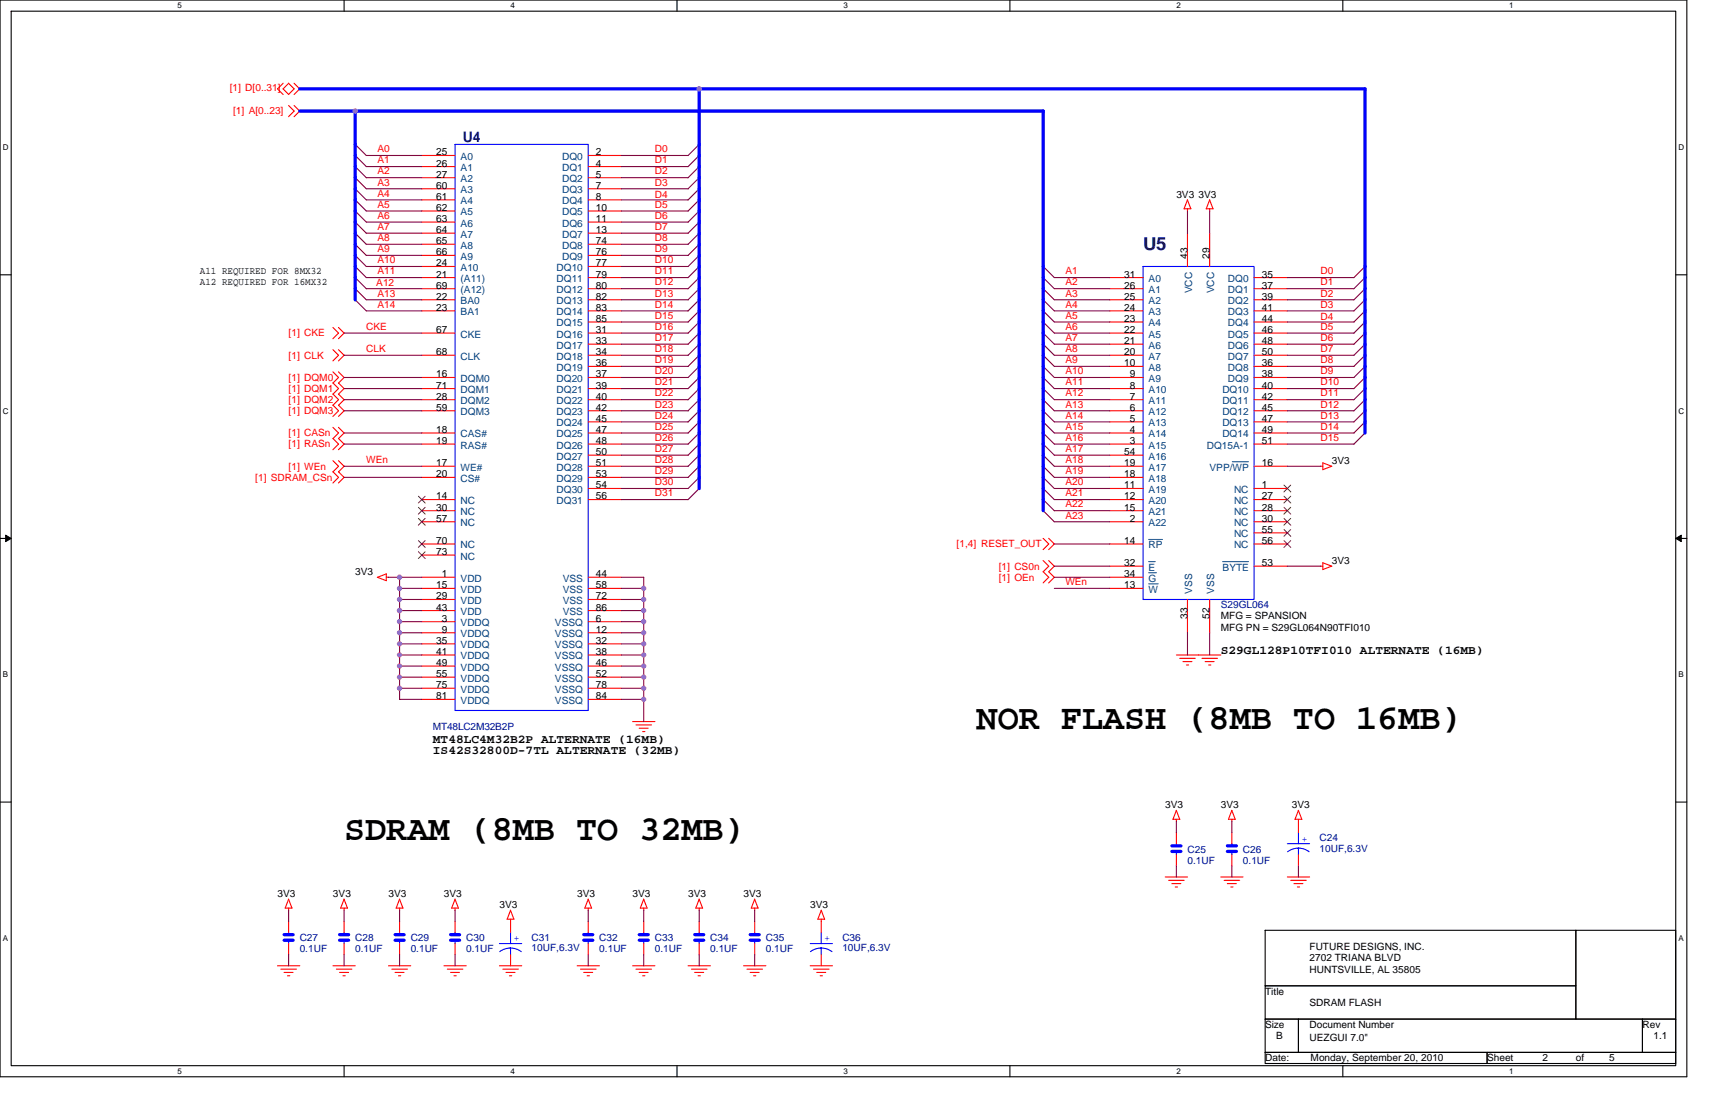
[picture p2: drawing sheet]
<svg xmlns="http://www.w3.org/2000/svg" width="432mm" height="279mm" viewBox="0 0 432 279" stroke-linecap="round" stroke-linejoin="round" font-family="sans-serif">
<path d="M0 0h424.7v271h-424.7zM2.8 2.8h419.1v265.4h-419.1z" fill="none" stroke="#000" stroke-width=".28"/>
<g fill="#fff">
<path d="M44.7 .3h1.1v2.2h-1.1z"/>
<path d="M44.7 268.5h1.1v2.3h-1.1z"/>
</g>
<path d="M86.6 0v2.8M86.6 268.2v2.8" fill="none" stroke="#000" stroke-width=".28"/>
<g fill="#fff">
<path d="M128.5 .3h1.2v2.2h-1.2z"/>
<path d="M128.5 268.5h1.2v2.3h-1.2z"/>
</g>
<path d="M170.5 0v2.8M170.5 268.2v2.8" fill="none" stroke="#000" stroke-width=".28"/>
<g fill="#fff">
<path d="M212.4 .3h1.1v2.2h-1.1z"/>
<path d="M212.4 268.5h1.1v2.3h-1.1z"/>
</g>
<path d="M254.3 0v2.8M254.3 268.2v2.8" fill="none" stroke="#000" stroke-width=".28"/>
<g fill="#fff">
<path d="M296.2 .3h1.1v2.2h-1.1z"/>
<path d="M296.2 268.5h1.1v2.3h-1.1z"/>
</g>
<path d="M338.1 0v2.8M338.1 268.2v2.8" fill="none" stroke="#000" stroke-width=".28"/>
<g fill="#fff">
<path d="M380 .3h1.1v2.2h-1.1z"/>
<path d="M380 268.5h1.1v2.3h-1.1z"/>
<path d="M.7 36h1.5v2.2h-1.5z"/>
<path d="M422.6 36h1.5v2.2h-1.5z"/>
<path d="M.7 102.3h1.5v2.3h-1.5z"/>
<path d="M422.6 102.3h1.5v2.3h-1.5z"/>
</g>
<path d="M0 69.2h2.8M421.9 69.2h2.8" fill="none" stroke="#000" stroke-width=".28"/>
<g fill="#fff">
<path d="M.7 168.7h1.4v2.2h-1.4z"/>
<path d="M422.6 168.7h1.3v2.2h-1.3z"/>
</g>
<path d="M0 135.5h2.8M421.9 135.5h2.8" fill="none" stroke="#000" stroke-width=".28"/>
<path d="M1.4 134.7l1.4 .8-1.4 .8zM421.9 135.5l1.4-.8v1.6z" fill="#000" stroke="#000" stroke-width=".25"/>
<g fill="#fff">
<path d="M.7 235.1h1.4v2.2h-1.4z"/>
<path d="M422.6 235.1h1.4v2.2h-1.4z"/>
</g>
<path d="M0 201.9h2.8M421.9 201.9h2.8M318.5 234.2h78.3v13.9h-78.3zM396.8 234.2h25.1v22.3h-25.1zM318.5 248.1h78.3v8.4h-78.3zM318.5 256.5h8.4v8.4h-8.4zM326.9 256.5h86.6v8.4h-86.6zM413.5 256.5h8.4v8.4h-8.4zM318.5 264.9h55.9v2.8h-55.9zM374.4 264.9h47.5v2.8h-47.5z" fill="none" stroke="#000" stroke-width=".28"/>
<g fill="none" stroke="#f00" stroke-width=".28">
<path d="M71.3 21l-1.4 1.4 1.4 1.4M72.6 26.5l1.5 1.5-1.5 1.4M72.6 21l1.5 1.4-1.5 1.4M72.7 21l-1.4 1.4 1.4 1.4M74 26.5l1.5 1.5-1.5 1.4M74 21l1.5 1.4-1.5 1.4M106.2 39.1h8.4M148.1 39.1h8.4M106.2 41.9h8.4M106.2 44.7h8.4M106.2 47.5h8.4M106.2 50.3h8.4"/>
<path d="M106.2 53.1h8.4M106.2 55.9h8.4M106.2 58.7h8.4M148.1 41.9h8.4M148.1 44.7h8.4M148.1 47.5h8.4M148.1 50.3h8.4M148.1 53.1h8.4M148.1 55.9h8.4M148.1 58.7h8.4M299 52.6v.5M299 58.7v8.4"/>
<path d="M299.8 52.6l-.8-2.3-.9 2.3h1.7M304.5 50.3l.9 2.3h-1.7l.9-2.3M304.6 52.6v.5M304.6 58.7v8.4M106.2 69.9h8.4M106.2 72.7h8.4M106.2 75.5h8.4M106.2 78.3h8.4M106.2 61.5h8.4M106.2 64.3h8.4M106.2 67.1h8.4M148.1 69.9h8.4"/>
<path d="M148.1 72.7h8.4M148.1 75.5h8.4M148.1 78.3h8.4M148.1 61.5h8.4M148.1 64.3h8.4M148.1 67.1h8.4M279.4 69.9h8.4M279.4 72.7h8.4M279.4 75.5h8.4M279.4 78.3h8.4M315.7 69.9h8.4M315.7 72.7h8.4"/>
<path d="M315.7 75.5h8.4M315.7 78.3h8.4M83.8 96.4l1.4 1.4-1.4 1.4 1.4 1.4-1.4 1.4M83.8 93.6l1.4 1.4-1.4 1.4M83.8 82.4l1.4 1.4-1.4 1.5M83.8 88l1.4 1.4-1.4 1.4M85.2 96.4l1.4 1.4-1.4 1.4 1.4 1.4-1.4 1.4M85.2 93.6l1.4 1.4-1.4 1.4M85.2 82.4l1.4 1.4-1.4 1.5M85.2 88l1.4 1.4-1.4 1.4M106.2 83.8h8.4M106.2 89.4h8.4"/>
<path d="M106.2 95h8.4M106.2 97.8h8.4M148.1 81h8.4M148.1 83.8h8.4M148.1 86.6h8.4M148.1 89.4h8.4M148.1 92.2h8.4M148.1 95h8.4M148.1 97.8h8.4M279.4 81h8.4M279.4 83.8h8.4M279.4 86.6h8.4"/>
<path d="M279.4 89.4h8.4M279.4 92.2h8.4M279.4 95h8.4M279.4 97.8h8.4M315.7 81h8.4M315.7 83.8h8.4M315.7 86.6h8.4M315.7 89.4h8.4M315.7 92.2h8.4M315.7 95h8.4M315.7 97.8h8.4M83.8 110.4l1.4 1.4-1.4 1.4"/>
<path d="M83.8 102l1.4 1.4-1.4 1.4M83.8 118.7l1.4 1.5-1.4 1.4M83.8 116l1.4 1.4-1.4 1.4M83.8 107.6l1.4 1.4-1.4 1.4M85.2 110.4l1.4 1.4-1.4 1.4M85.2 102l1.4 1.4-1.4 1.4M85.2 118.7l1.4 1.5-1.4 1.4M85.2 116l1.4 1.4-1.4 1.4M85.2 107.6l1.4 1.4-1.4 1.4M106.2 117.4h8.4M106.2 100.6h8.4M106.2 103.4h8.4"/>
<path d="M106.2 109h8.4M106.2 111.8h8.4M148.1 117.4h8.4M148.1 100.6h8.4M148.1 103.4h8.4M148.1 106.2h8.4M148.1 109h8.4M148.1 111.8h8.4M148.1 114.6h8.4M279.4 117.4h8.4M279.4 100.6h8.4M279.4 103.4h8.4"/>
<path d="M279.4 106.2h8.4M279.4 109h8.4M279.4 111.8h8.4M279.4 114.6h8.4M315.7 117.4h8.4M315.7 100.6h8.4M315.7 103.4h8.4M315.7 106.2h8.4M315.7 109h8.4M315.7 111.8h8.4M332.5 117.4h.6M335.3 117.3l-2.2 .9v-1.7l2.2 .9"/>
<path d="M106.2 120.2h8.4M106.2 125.8h8.4M106.2 128.5h8.4M106.2 136.9h8.4M106.2 131.3h8.4M106.2 139.7h8.4M148.1 120.2h8.4M148.1 123h8.4M148.1 125.8h8.4M262.6 135.5l1.5 1.4-1.5 1.4M264 135.5l1.5 1.4-1.5 1.4M279.4 120.2h8.4"/>
<path d="M279.4 123h8.4M279.4 125.8h8.4M279.4 128.5h8.4M279.4 136.9h8.4M279.4 131.3h8.4M315.7 123h8.4M315.7 125.8h8.4M315.7 128.5h8.4M315.7 136.9h8.4M315.7 131.3h8.4M315.7 134.1h8.4M95 145.3l2.3-.9v1.8"/>
<path d="M95 145.3l2.3 .9M97.3 145.3h.5M106.2 145.3h8.4M106.2 148.1h8.4M106.2 150.9h8.4M106.2 153.7h8.4M106.2 156.5h8.4M106.2 159.3h8.4M148.1 145.3h8.4M148.1 148.1h8.4M148.1 150.9h8.4M148.1 153.7h8.4"/>
<path d="M148.1 156.5h8.4M148.1 159.3h8.4M262.6 141.1l1.5 1.4-1.5 1.4M262.6 143.9l1.5 1.4-1.5 1.4M264 141.1l1.5 1.4-1.5 1.4M264 143.9l1.5 1.4-1.5 1.4M279.4 145.3h8.4M279.4 142.5h8.4M279.4 148.1h8.4M299 150.9v8.4M304.6 150.9v8.4M315.7 142.5h8.4"/>
<path d="M332.5 142.5h.6M333 141.6l2.3 .9-2.2 .9v-1.7M106.2 164.9h8.4M106.2 162.1h8.4M106.2 167.7h8.4M106.2 170.5h8.4M106.2 173.2h8.4M106.2 176h8.4M148.1 164.9h8.4M148.1 162.1h8.4M148.1 167.7h8.4M148.1 170.5h8.4"/>
<path d="M148.1 173.2h8.4M148.1 176h8.4M297 165.7h3.9M297.8 166.5h2.3M298.7 167.4h.6M302.6 165.7h3.9M303.4 166.5h2.3M304.3 167.4h.6M307.4 164.9h-11.2M159.3 181.6h5.6M160.1 182.5h3.9M160.9 183.3h2.3"/>
<path d="M161.8 184.2h.6M296.2 204l.9 2.2h-1.8M296.2 209.6v2.8M296.2 215.2v2.8M296.2 206.2v.6M296.2 204l-.9 2.2M310.1 204l.9 2.2h-1.7M310.2 209.6v2.8M310.2 215.2v2.8M310.2 206.2v.6M310.2 204l-.9 2.2M326.1 206.2h1.7"/>
<path d="M326.9 204l.9 2.2M326.9 206.2v3.4M326.9 215.2v2.8M326.9 204l-.8 2.2M72.6 226.3l.9 2.3h-1.7M72.7 231.9v2.8M72.7 237.5v2.8M72.7 228.6v.6M72.7 226.3l-.9 2.3M86.6 226.3l.9 2.3h-1.7M86.6 228.6v.6M86.6 226.3l-.8 2.3"/>
<path d="M86.6 231.9v2.8M86.6 237.5v2.8M100.6 226.3l.9 2.3h-1.7M100.6 231.9v2.8M100.6 237.5v2.8M100.6 228.6v.6M100.6 226.3l-.9 2.3M114.6 226.3l.8 2.3h-1.7M114.6 228.6v.6M114.6 231.9v2.8M114.6 237.5v2.8M114.6 226.3l-.9 2.3"/>
<path d="M127.7 231.4h1.7l-.9-2.3-.8 2.3M128.5 231.4v3.3M147.3 228.6h1.7M148.1 226.3l.8 2.3M148.1 228.6v.6M148.1 231.9v2.8M148.1 237.5v2.8M148.1 226.3l-.9 2.3M161.2 228.6h1.7M162.1 226.3l.8 2.3M162.1 228.6v.6M162.1 231.9v2.8"/>
<path d="M162.1 237.5v2.8M162.1 226.3l-.9 2.3M175.2 228.6h1.7M176 226.3l.9 2.3M176 231.9v2.8M176 237.5v2.8M176 228.6v.6M176 226.3l-.8 2.3M189.2 228.6h1.7M190 226.3l.9 2.3M190 231.9v2.8M190 237.5v2.8"/>
<path d="M190 228.6v.6M190 226.3l-.9 2.3M205.9 231.4h1.7l-.8-2.3-.9 2.3M206.8 231.4v3.3M293.4 220.7h5.6M294.2 221.6h4M295 222.4h2.3M295.9 223.3h.6M307.4 220.7h5.6M308.2 221.6h3.9M309 222.4h2.3M309.9 223.3h.6"/>
<path d="M324.1 220.7h5.6M325 221.6h3.9M325.8 222.4h2.2M326.6 223.3h.6M69.9 243.1h5.6M70.7 243.9h3.9M71.5 244.8h2.3M72.4 245.6h.6M83.8 243.1h5.7M84.7 243.9h3.9M85.5 244.8h2.3M86.4 245.6h.5"/>
<path d="M97.8 243.1h5.6M98.7 243.9h3.9M99.5 244.8h2.2M100.3 245.6h.6M111.8 243.1h5.6M112.6 243.9h3.9M113.4 244.8h2.3M114.3 245.6h.6M125.8 243.1h5.6M126.6 243.9h3.9M127.4 244.8h2.3M128.3 245.6h.5"/>
<path d="M128.5 240.3v2.8M145.3 243.1h5.6M146.2 243.9h3.9M147 244.8h2.2M147.8 245.6h.6M159.3 243.1h5.6M160.1 243.9h3.9M160.9 244.8h2.3M161.8 245.6h.6M173.2 243.1h5.7M174.1 243.9h3.9M174.9 244.8h2.3"/>
<path d="M175.8 245.6h.5M187.2 243.1h5.6M188.1 243.9h3.9M188.9 244.8h2.2M189.7 245.6h.6M204 243.1h5.6M204.8 243.9h3.9M205.6 244.8h2.3M206.5 245.6h.6M206.8 240.3v2.8"/>
</g>
<g fill="none" stroke="#00f" stroke-width=".28">
<path d="M114.6 36.3h33.5v142.5h-33.5zM287.8 67.1h27.9v83.8h-27.9zM296.2 212.4v.5M296.2 214.3v.9M310.2 212.4v.5M310.2 214.3v.9M324.1 212.4h5.6M324.2 214.4l1.3-.7 1.4-.2 1.4 .2 1.3 .7M326.9 209.6v2.8M326.9 213.5v1.7M72.7 234.7v.6M72.7 236.6v.9"/>
<path d="M86.6 234.7v.6M86.6 236.6v.9M100.6 234.7v.6M100.6 236.6v.9M114.6 234.7v.6M114.6 236.6v.9M125.8 237.5h5.6M125.8 239.5l1.3-.6 1.4-.3 1.5 .3 1.2 .6M128.5 234.7v2.8M128.5 238.6v1.7M148.1 234.7v.6M148.1 236.6v.9"/>
<path d="M162.1 234.7v.6M162.1 236.6v.9M176 234.7v.6M176 236.6v.9M190 234.7v.6M190 236.6v.9M204 237.5h5.6M204 239.5l1.3-.6 1.5-.3 1.4 .3 1.3 .6M206.8 234.7v2.8M206.8 238.6v1.7"/>
</g>
<path d="M310.3 116.2h4M289.2 135.8h3.5M289.2 141.4h1.7M289.2 144.2h2M289.2 147h2.4M307.8 141.4h6.5" fill="none" stroke="#004080" stroke-width=".25"/>
<g fill="none" stroke="#804000" stroke-width=".25">
<path d="M105.3 124.9l1.8 1.7M105.3 127.7l1.8 1.7M105.3 130.5l1.8 1.7M105.3 136.1l1.8 1.7M105.3 138.9l1.8 1.7M107 124.9l-1.7 1.7M107 127.7l-1.7 1.7M107 130.5l-1.7 1.7M107 136.1l-1.7 1.7M107 138.9l-1.7 1.7M323.3 122.1l1.7 1.7M323.3 124.9l1.7 1.7"/>
<path d="M323.3 127.7l1.7 1.7M323.3 130.5l1.7 1.7M323.3 133.3l1.7 1.7M323.3 136.1l1.7 1.7M325 122.1l-1.7 1.7M325 124.9l-1.7 1.7M325 127.7l-1.7 1.7M325 130.5l-1.7 1.7M325 133.3l-1.7 1.7M325 136.1l-1.7 1.7"/>
</g>
<g fill="none" stroke="#00f" stroke-width=".83">
<path d="M75.5 22.4h268.2v86.6M75.5 28h187.2v100.5M89.4 28v47.5M176 22.4v100.6M295.1 212.9h2.2M295.1 214.3h2.2M309 212.9h2.3M309 214.3h2.3M71.5 235.3h2.3M71.5 236.7h2.3M85.5 235.3h2.3M85.5 236.7h2.3"/>
<path d="M99.5 235.3h2.2M99.5 236.7h2.2M113.5 235.3h2.2M113.5 236.7h2.2M147 235.3h2.2M147 236.7h2.2M161 235.3h2.2M161 236.7h2.2M174.9 235.3h2.3M174.9 236.7h2.3M188.9 235.3h2.3M188.9 236.7h2.3"/>
</g>
<g fill="none" stroke="#800040" stroke-width=".28">
<path d="M89.4 36.3l2.8 2.8h14M89.4 39.1l2.8 2.8h14M156.5 39.1h16.8M176 36.3l-2.8 2.9M176 39.1l-2.8 2.9M89.4 41.9l2.8 2.8h14M89.4 47.5l2.8 2.8h14M89.4 55.9l2.8 2.8h14M89.4 44.7l2.8 2.8h14M89.4 53.1l2.8 2.8h14M89.4 58.7l2.8 2.8h14M89.4 50.3l2.8 2.8h14"/>
<path d="M156.5 58.7h16.8M156.5 55.9h16.8M156.5 44.7h16.8M156.5 47.5h16.8M156.5 50.3h16.8M156.5 41.9h16.8M156.5 53.1h16.8M176 44.7l-2.8 2.8M176 53.1l-2.8 2.8M176 47.5l-2.8 2.8M176 55.9l-2.8 2.8M176 41.9l-2.8 2.8"/>
<path d="M176 50.3l-2.8 2.8M176 58.7l-2.8 2.8M299 53.1v5.6M304.6 53.1v5.6M89.4 69.9l2.8 2.8h14M89.4 61.5l2.8 2.8h14M89.4 64.3l2.8 2.8h14M89.4 75.4l2.8 2.9h14M89.4 72.6l2.8 2.9h14M89.4 67.1l2.8 2.8h14M156.5 61.5h16.8M156.5 64.3h16.8"/>
<path d="M156.5 67.1h16.8M156.5 72.7h16.8M156.5 78.3h16.8M156.5 75.5h16.8M156.5 69.9h16.8M176 61.5l-2.8 2.8M176 75.5l-2.8 2.8M176 69.9l-2.8 2.8M176 64.3l-2.8 2.8M176 78.3l-2.8 2.8M176 72.7l-2.8 2.8M176 67.1l-2.8 2.8"/>
<path d="M262.6 67.1l2.9 2.8h13.9M262.6 69.9l2.9 2.8h13.9M262.6 72.6l2.9 2.9h13.9M262.6 75.4l2.9 2.9h13.9M262.6 78.2l2.9 2.8h13.9M324.1 72.7h16.8M324.1 78.3h16.8M324.1 75.5h16.8M324.1 69.9h16.8M343.7 67.1l-2.8 2.8M343.7 69.9l-2.8 2.8M343.7 72.7l-2.8 2.8"/>
<path d="M343.7 75.5l-2.8 2.8M343.7 78.3l-2.8 2.8M86.6 83.8h19.6M86.6 89.4h19.6M86.6 97.8h19.6M86.6 95h19.6M156.5 81h16.8M156.5 83.8h16.8M156.5 92.2h16.8M156.5 89.4h16.8M156.5 86.6h16.8M156.5 97.8h16.8"/>
<path d="M156.5 95h16.8M176 92.2l-2.8 2.8M176 86.6l-2.8 2.9M176 83.8l-2.8 2.9M176 89.4l-2.8 2.8M176 95l-2.8 2.8M176 97.8l-2.8 2.8M176 81l-2.8 2.9M262.6 81l2.9 2.8h13.9M262.6 83.8l2.9 2.8h13.9M262.6 86.6l2.9 2.8h13.9M262.6 89.4l2.9 2.8h13.9"/>
<path d="M262.6 92.2l2.9 2.8h13.9M262.6 95l2.9 2.8h13.9M262.6 97.8l2.9 2.8h13.9M324.1 81h16.8M324.1 83.8h16.8M324.1 92.2h16.8M324.1 89.4h16.8M324.1 86.6h16.8M324.1 97.8h16.8M324.1 95h16.8M343.7 81l-2.8 2.9M343.7 83.8l-2.8 2.9"/>
<path d="M343.7 86.6l-2.8 2.9M343.7 89.4l-2.8 2.8M343.7 92.2l-2.8 2.8M343.7 95l-2.8 2.8M343.7 97.8l-2.8 2.8M86.6 117.4h19.6M86.6 109h19.6M86.6 111.8h19.6M86.6 103.4h19.6M86.6 100.6h19.6M156.5 106.2h16.8M156.5 117.4h16.8"/>
<path d="M156.5 109h16.8M156.5 111.8h16.8M156.5 114.6h16.8M156.5 103.4h16.8M156.5 100.6h16.8M176 117.4l-2.8 2.8M176 109l-2.8 2.8M176 111.8l-2.8 2.8M176 100.6l-2.8 2.8M176 103.4l-2.8 2.8M176 114.6l-2.8 2.8M176 106.2l-2.8 2.8"/>
<path d="M262.6 100.6l2.9 2.8h13.9M262.6 103.4l2.9 2.8h13.9M262.6 106.2l2.9 2.8h13.9M262.6 109l2.9 2.8h13.9M262.6 111.8l2.9 2.8h13.9M262.6 114.6l2.9 2.8h13.9M262.6 117.3l2.9 2.9h13.9M324.1 106.2h16.8M324.1 117.4h8.4M324.1 109h16.8M324.1 111.8h16.8M324.1 103.4h16.8"/>
<path d="M324.1 100.6h16.8M343.7 100.6l-2.8 2.8M343.7 103.4l-2.8 2.8M343.7 106.2l-2.8 2.8M343.7 109l-2.8 2.8M86.6 120.2h19.6M156.5 120.2h16.8M156.5 125.8h16.8M156.5 123h16.8M176 120.2l-2.8 2.8M176 123l-2.8 2.8M262.6 120.1l2.9 2.9h13.9"/>
<path d="M262.6 122.9l2.9 2.9h13.9M262.6 125.7l2.9 2.8h13.9M262.6 128.5l2.9 2.8h13.9M265.5 136.9h13.9M97.8 145.3h8.4M100.6 145.3v30.8l5.6-.1M100.6 148.1h5.6M100.6 150.9h5.6M100.6 153.7h5.6M100.6 156.5h5.6M100.6 159.3h5.6M156.5 145.3h5.6v36.4"/>
<path d="M156.5 148.1h5.6M156.5 150.9h5.6M156.5 153.7h5.6M156.5 156.5h5.6M156.5 159.3h5.6M265.5 145.3h13.9M265.5 148.1h13.9M265.5 142.5h13.9M299 159.3v5.6M304.6 159.3v5.6M324.1 142.5h8.4M100.6 162.1h5.6"/>
<path d="M100.6 164.9h5.6M100.6 167.7h5.6M100.6 170.5h5.6M100.6 173.2h5.6M156.5 162.1h5.6M156.5 164.9h5.6M156.5 167.7h5.6M156.5 170.5h5.6M156.5 173.2h5.6M156.5 176h5.6M296.2 206.8v2.8M296.2 218v2.8"/>
<path d="M310.2 206.8v2.8M310.2 218v2.8M326.9 218v2.8M72.7 229.1v2.8M86.6 229.1v2.8M100.6 229.1v2.8M114.6 229.1v2.8M148.1 229.1v2.8M162.1 229.1v2.8M176 229.1v2.8M190 229.1v2.8M72.7 240.3v2.8"/>
<path d="M86.6 240.3v2.8M100.6 240.3v2.8M114.6 240.3v2.8M148.1 240.3v2.8M162.1 240.3v2.8M176 240.3v2.8M190 240.3v2.8"/>
</g>
<g fill="#f0f" stroke="#f0f" stroke-width=".28">
<circle cx="100.6" cy="145.3" r=".54"/>
<circle cx="100.6" cy="148.1" r=".54"/>
<circle cx="100.6" cy="153.7" r=".54"/>
<circle cx="100.6" cy="156.5" r=".54"/>
<circle cx="100.6" cy="159.3" r=".54"/>
<circle cx="100.6" cy="162.1" r=".54"/>
<circle cx="100.6" cy="164.9" r=".54"/>
<circle cx="100.6" cy="167.6" r=".54"/>
<circle cx="100.6" cy="170.4" r=".54"/>
<circle cx="100.6" cy="173.2" r=".54"/>
<circle cx="162.1" cy="148.1" r=".54"/>
<circle cx="162.1" cy="150.9" r=".54"/>
<circle cx="162.1" cy="153.7" r=".54"/>
<circle cx="162.1" cy="156.5" r=".54"/>
<circle cx="162.1" cy="159.3" r=".54"/>
<circle cx="162.1" cy="162.1" r=".54"/>
<circle cx="162.1" cy="164.9" r=".54"/>
<circle cx="162.1" cy="167.6" r=".54"/>
<circle cx="162.1" cy="170.4" r=".54"/>
<circle cx="162.1" cy="173.2" r=".54"/>
<circle cx="162.1" cy="176" r=".54"/>
<circle cx="100.6" cy="150.9" r=".54"/>
<circle cx="89.4" cy="27.9" r=".54"/>
<circle cx="176" cy="22.4" r=".54"/>
</g>
<g font-size="8.9">
<text x="245.9" y="183.5">NOR FLASH (8MB TO 16MB)</text>
<text x="86.6" y="211.4">SDRAM (8MB TO 32MB)</text>
</g>
<text font-size="4.5" fill="#000080" x="287.8" y="62.8">U5</text>
<text font-size="3.6" fill="#000080" x="116.5" y="35.8">U4</text>
<g font-size="3.1">
<text x="307.4" y="164.7">S29GL128P10TFI010 ALTERNATE (16MB)</text>
<text x="109" y="187">MT48LC4M32B2P ALTERNATE (16MB)</text>
<text x="109" y="189.8">IS42S32800D-7TL ALTERNATE (32MB)</text>
</g>
<g font-size="2.5" fill="#f00">
<text x="57.8" y="22.9">[1] D[0..31]</text>
<text x="58.7" y="28.8">[1] A[0..23]</text>
<text x="95" y="38.3">A0</text>
<text x="95" y="41.1">A1</text>
<text x="164.9" y="38.3">D0</text>
<text x="164.9" y="41.1">D1</text>
<text x="95" y="43.9">A2</text>
<text x="95" y="46.7">A3</text>
<text x="164.9" y="43.9">D2</text>
<text x="164.9" y="46.7">D3</text>
<text x="95" y="52.3">A5</text>
<text x="95" y="49.5">A4</text>
<text x="164.9" y="49.8">D4</text>
<text x="164.9" y="52.3">D5</text>
<text x="95" y="55.1">A6</text>
<text x="95" y="57.9">A7</text>
<text x="164.9" y="57.9">D7</text>
<text x="164.9" y="55.1">D6</text>
<text x="95" y="63.5">A9</text>
<text x="95" y="60.7">A8</text>
<text x="164.9" y="60.7">D8</text>
<text x="164.9" y="63.5">D9</text>
<text x="95" y="66.3">A10</text>
<text x="95" y="69">A11</text>
<text x="164.9" y="66.3">D10</text>
<text x="164.9" y="71.8">D12</text>
<text x="164.9" y="69">D11</text>
<text x="268.2" y="71.8">A2</text>
<text x="268.2" y="69">A1</text>
<text x="332.5" y="69">D0</text>
<text x="332.5" y="71.8">D1</text>
<text x="94.7" y="72.1">A12</text>
<text x="95" y="77.4">A14</text>
<text x="95" y="74.6">A13</text>
<text x="164.9" y="77.4">D14</text>
<text x="164.9" y="74.6">D13</text>
<text x="268.2" y="77.4">A4</text>
<text x="268.2" y="74.6">A3</text>
<text x="332.5" y="74.6">D2</text>
<text x="332.5" y="77.4">D3</text>
<text x="92.2" y="83">CKE</text>
<text x="164.9" y="80.2">D15</text>
<text x="164.9" y="83">D16</text>
<text x="268.2" y="83">A6</text>
<text x="268.2" y="80.2">A5</text>
<text x="332.5" y="80.5">D4</text>
<text x="332.5" y="83">D5</text>
<text x="72.7" y="84.7">[1] CKE</text>
<text x="92.2" y="88.6">CLK</text>
<text x="164.9" y="88.6">D18</text>
<text x="164.9" y="85.8">D17</text>
<text x="268.2" y="85.8">A7</text>
<text x="268.2" y="88.6">A8</text>
<text x="332.5" y="88.6">D7</text>
<text x="332.5" y="85.8">D6</text>
<text x="72.7" y="95.9">[1] DQM0</text>
<text x="72.7" y="90.3">[1] CLK</text>
<text x="164.9" y="91.4">D19</text>
<text x="164.9" y="94.2">D20</text>
<text x="268.2" y="91.4">A9</text>
<text x="268.2" y="94.2">A10</text>
<text x="332.5" y="91.4">D8</text>
<text x="332.5" y="94.2">D9</text>
<text x="72.7" y="101.5">[1] DQM2</text>
<text x="72.7" y="98.7">[1] DQM1</text>
<text x="164.9" y="97">D21</text>
<text x="164.9" y="99.8">D22</text>
<text x="268.2" y="97">A11</text>
<text x="268.2" y="99.8">A12</text>
<text x="332.5" y="97">D10</text>
<text x="332.5" y="99.8">D11</text>
<text x="72.7" y="104.2">[1] DQM3</text>
<text x="164.9" y="105.4">D24</text>
<text x="164.9" y="102.6">D23</text>
<text x="268.2" y="105.4">A14</text>
<text x="268.2" y="102.6">A13</text>
<text x="332.5" y="105.4">D13</text>
<text x="332.5" y="102.6">D12</text>
<text x="72.7" y="112.6">[1] RASn</text>
<text x="72.7" y="109.8">[1] CASn</text>
<text x="164.9" y="108.2">D25</text>
<text x="164.9" y="111">D26</text>
<text x="164.9" y="113.7">D27</text>
<text x="268.2" y="108.2">A15</text>
<text x="268.2" y="111">A16</text>
<text x="268.2" y="113.7">A17</text>
<text x="332.5" y="108.2">D14</text>
<text x="332.5" y="111">D15</text>
<text x="72.7" y="118.2">[1] WEn</text>
<text x="92.2" y="116.5">WEn</text>
<text x="164.9" y="116.5">D28</text>
<text x="164.9" y="119.3">D29</text>
<text x="268.2" y="116.5">A18</text>
<text x="268.2" y="119.3">A19</text>
<text x="64.3" y="121">[1] SDRAM_CSn</text>
<text x="164.9" y="124.9">D31</text>
<text x="164.9" y="122.1">D30</text>
<text x="268.2" y="122.1">A20</text>
<text x="268.2" y="124.9">A21</text>
<text x="268.2" y="127.7">A22</text>
<text x="268.2" y="130.5">A23</text>
<text x="240.9" y="137.8">[1,4] RESET_OUT</text>
<text x="251.5" y="143.4">[1] CS0n</text>
<text x="251.5" y="146.2">[1] OEn</text>
<text x="268.2" y="147.3">WEn</text>
</g>
<g font-size="2.5">
<text x="109.8" y="39.1">25</text>
<text x="109.8" y="41.9">26</text>
<text x="150.1" y="39.1">2</text>
<text x="150.1" y="41.9">4</text>
<text x="109.8" y="44.7">27</text>
<text x="109.8" y="47.5">60</text>
<text x="150.1" y="44.7">5</text>
<text x="150.1" y="47.5">7</text>
<text x="109.8" y="50.3">61</text>
<text x="109.8" y="53.1">62</text>
<text x="150.1" y="50.3">8</text>
<text x="150.1" y="53.1">10</text>
<text x="296.2" y="49.8">3V3</text>
<text x="301.8" y="49.8">3V3</text>
<text x="109.8" y="55.9">63</text>
<text x="109.8" y="58.7">64</text>
<text x="150.1" y="55.9">11</text>
<text x="150.1" y="58.7">13</text>
<text x="109.8" y="61.5">65</text>
<text x="109.8" y="64.3">66</text>
<text x="150.1" y="61.5">74</text>
<text x="150.1" y="64.3">76</text>
<text x="299" y="65.1" transform="rotate(-90 299 65.1)">43</text>
<text x="304.5" y="65.1" transform="rotate(-90 304.5 65.1)">29</text>
<text x="50.3" y="71.9">A12 REQUIRED FOR 16MX32</text>
<text x="50.3" y="69.1">A11 REQUIRED FOR 8MX32</text>
<text x="109.8" y="67.1">24</text>
<text x="109.8" y="69.8">21</text>
<text x="150.1" y="67.1">77</text>
<text x="150.1" y="69.8">79</text>
<text x="283.1" y="69.8">31</text>
<text x="317.7" y="69.8">35</text>
<text x="109.8" y="75.4">22</text>
<text x="109.8" y="72.6">69</text>
<text x="150.1" y="72.6">80</text>
<text x="150.1" y="75.4">82</text>
<text x="283.1" y="72.6">26</text>
<text x="283.1" y="75.4">25</text>
<text x="317.7" y="72.6">37</text>
<text x="317.7" y="75.4">39</text>
<text x="109.8" y="78.2">23</text>
<text x="109.8" y="83.8">67</text>
<text x="150.1" y="78.2">83</text>
<text x="150.1" y="81">85</text>
<text x="150.1" y="83.8">31</text>
<text x="283.1" y="78.2">24</text>
<text x="283.1" y="81">23</text>
<text x="283.1" y="83.8">22</text>
<text x="317.7" y="78.2">41</text>
<text x="317.7" y="81">44</text>
<text x="317.7" y="83.8">46</text>
<text x="109.8" y="89.4">68</text>
<text x="150.1" y="86.6">33</text>
<text x="150.1" y="89.4">34</text>
<text x="283.1" y="86.6">21</text>
<text x="283.1" y="89.4">20</text>
<text x="317.7" y="86.6">48</text>
<text x="317.7" y="89.4">50</text>
<text x="109.8" y="95">16</text>
<text x="150.1" y="92.2">36</text>
<text x="150.1" y="95">37</text>
<text x="283.1" y="92.2">10</text>
<text x="284.5" y="95">9</text>
<text x="317.7" y="92.2">36</text>
<text x="317.7" y="95">38</text>
<text x="109.8" y="97.8">71</text>
<text x="109.8" y="100.6">28</text>
<text x="150.1" y="97.8">39</text>
<text x="150.1" y="100.6">40</text>
<text x="284.5" y="97.8">8</text>
<text x="284.5" y="100.6">7</text>
<text x="317.7" y="97.8">40</text>
<text x="317.7" y="100.6">42</text>
<text x="109.8" y="103.4">59</text>
<text x="150.1" y="103.4">42</text>
<text x="150.1" y="106.2">45</text>
<text x="284.5" y="103.4">6</text>
<text x="284.5" y="106.2">5</text>
<text x="317.7" y="103.4">45</text>
<text x="317.7" y="106.2">47</text>
<text x="109.8" y="109">18</text>
<text x="109.8" y="111.8">19</text>
<text x="150.1" y="109">47</text>
<text x="150.1" y="111.8">48</text>
<text x="284.5" y="109">4</text>
<text x="284.5" y="111.8">3</text>
<text x="317.7" y="109">49</text>
<text x="317.7" y="111.8">51</text>
<text x="109.8" y="117.3">17</text>
<text x="150.1" y="114.6">50</text>
<text x="150.1" y="117.3">51</text>
<text x="283.1" y="114.6">54</text>
<text x="283.1" y="117.3">19</text>
<text x="317.7" y="117.3">16</text>
<text x="335.3" y="116.8">3V3</text>
<text x="109.8" y="120.1">20</text>
<text x="109.8" y="125.7">14</text>
<text x="150.1" y="120.1">53</text>
<text x="150.1" y="122.9">54</text>
<text x="150.1" y="125.7">56</text>
<text x="283.1" y="120.1">18</text>
<text x="283.1" y="122.9">11</text>
<text x="283.1" y="125.7">12</text>
<text x="317.7" y="122.9">1</text>
<text x="317.7" y="125.7">27</text>
<text x="109.8" y="128.5">30</text>
<text x="109.8" y="131.3">57</text>
<text x="283.1" y="128.5">15</text>
<text x="284.5" y="131.3">2</text>
<text x="317.7" y="128.5">28</text>
<text x="317.7" y="131.3">30</text>
<text x="109.8" y="136.9">70</text>
<text x="283.1" y="136.9">14</text>
<text x="317.7" y="134.1">55</text>
<text x="317.7" y="136.9">56</text>
<text x="109.8" y="139.7">73</text>
<text x="283.1" y="142.5">32</text>
<text x="317.7" y="142.5">53</text>
<text x="335.3" y="142">3V3</text>
<text x="89.4" y="144.8">3V3</text>
<text x="109.8" y="148.1">15</text>
<text x="111.2" y="145.3">1</text>
<text x="150.1" y="145.3">44</text>
<text x="150.1" y="148.1">58</text>
<text x="283.1" y="145.3">34</text>
<text x="283.1" y="148.1">13</text>
<text x="109.8" y="150.9">29</text>
<text x="109.8" y="153.7">43</text>
<text x="150.1" y="150.9">72</text>
<text x="150.1" y="153.7">86</text>
<text x="299" y="155.8" transform="rotate(-90 299 155.8)">33</text>
<text x="304.5" y="155.8" transform="rotate(-90 304.5 155.8)">52</text>
<text x="307.4" y="155.9">MFG = SPANSION</text>
<text x="111.2" y="156.5">3</text>
<text x="111.2" y="159.3">9</text>
<text x="150.1" y="156.5">6</text>
<text x="150.1" y="159.3">12</text>
<text x="307.4" y="158.7">MFG PN = S29GL064N90TFI010</text>
<text x="109.8" y="162.1">35</text>
<text x="109.8" y="164.8">41</text>
<text x="109.8" y="167.6">49</text>
<text x="150.1" y="162.1">32</text>
<text x="150.1" y="164.8">38</text>
<text x="150.1" y="167.6">46</text>
<text x="109.8" y="170.4">55</text>
<text x="109.8" y="173.2">75</text>
<text x="150.1" y="170.4">52</text>
<text x="150.1" y="173.2">78</text>
<text x="109.8" y="176">81</text>
<text x="150.1" y="176">84</text>
<text x="293.4" y="203.4">3V3</text>
<text x="307.4" y="203.4">3V3</text>
<text x="325.2" y="203.4">3V3</text>
<text x="69.9" y="225.8">3V3</text>
<text x="83.8" y="225.8">3V3</text>
<text x="97.8" y="225.8">3V3</text>
<text x="111.8" y="225.8">3V3</text>
<text x="145.3" y="225.8">3V3</text>
<text x="159.3" y="225.8">3V3</text>
<text x="173.2" y="225.8">3V3</text>
<text x="187.2" y="225.8">3V3</text>
<text x="125.8" y="228.6">3V3</text>
<text x="204" y="228.6">3V3</text>
<text x="329.7" y="239.2">FUTURE DESIGNS, INC.</text>
<text x="329.7" y="242">2702 TRIANA BLVD</text>
<text x="329.7" y="244.8">HUNTSVILLE, AL 35805</text>
<text x="318.5" y="250.4">Title</text>
<text x="329.7" y="253.2">SDRAM FLASH</text>
<text x="318.5" y="258.8">Size</text>
<text x="321.3" y="261.6">B</text>
<text x="329.7" y="258.8">Document Number</text>
<text x="329.7" y="262.1">UEZGUI 7.0&quot;</text>
<text x="413.5" y="258.8">Rev</text>
<text x="416.3" y="261.6">1.1</text>
<text x="318.5" y="267.1">Date:</text>
<text x="330" y="267.1">Monday, September 20, 2010</text>
<text x="374.4" y="267.1">Sheet</text>
<text x="388.4" y="267.1">2</text>
<text x="396.8" y="267.1">of</text>
<text x="405.2" y="267.1">5</text>
</g>
<g font-size="2.5" fill="#004080">
<text x="116" y="40.3">A0</text>
<text x="141.5" y="40.3">DQ0</text>
<text x="116" y="43">A1</text>
<text x="116" y="45.8">A2</text>
<text x="141.5" y="43.1">DQ1</text>
<text x="141.5" y="45.8">DQ2</text>
<text x="116" y="48.6">A3</text>
<text x="116" y="51.4">A4</text>
<text x="141.5" y="48.6">DQ3</text>
<text x="141.5" y="51.4">DQ4</text>
<text x="116" y="54.2">A5</text>
<text x="116" y="57">A6</text>
<text x="116" y="59.8">A7</text>
<text x="141.5" y="54.2">DQ5</text>
<text x="141.5" y="57">DQ6</text>
<text x="141.5" y="59.8">DQ7</text>
<text x="116" y="62.6">A8</text>
<text x="116" y="65.4">A9</text>
<text x="141.5" y="62.6">DQ8</text>
<text x="141.5" y="65.4">DQ9</text>
<text x="116" y="68.2">A10</text>
<text x="116" y="71">(A11)</text>
<text x="140.1" y="68.2">DQ10</text>
<text x="140.1" y="71">DQ11</text>
<text x="289.2" y="71">A0</text>
<text x="309.2" y="71">DQ0</text>
<text x="116" y="76.6">BA0</text>
<text x="116" y="73.8">(A12)</text>
<text x="140.1" y="73.8">DQ12</text>
<text x="140.1" y="76.6">DQ13</text>
<text x="289.2" y="73.8">A1</text>
<text x="289.2" y="76.6">A2</text>
<text x="300.1" y="73.9" transform="rotate(-90 300.1 73.9)">VCC</text>
<text x="305.7" y="73.9" transform="rotate(-90 305.7 73.9)">VCC</text>
<text x="309.2" y="73.8">DQ1</text>
<text x="309.2" y="76.6">DQ2</text>
<text x="116" y="79.4">BA1</text>
<text x="140.1" y="79.4">DQ14</text>
<text x="140.1" y="82.2">DQ15</text>
<text x="289.2" y="79.4">A3</text>
<text x="289.2" y="82.2">A4</text>
<text x="309.2" y="79.4">DQ3</text>
<text x="309.2" y="82.2">DQ4</text>
<text x="116" y="85">CKE</text>
<text x="140.1" y="85">DQ16</text>
<text x="140.1" y="87.8">DQ17</text>
<text x="289.2" y="85">A5</text>
<text x="289.2" y="87.8">A6</text>
<text x="309.2" y="85">DQ5</text>
<text x="309.2" y="87.8">DQ6</text>
<text x="116" y="90.5">CLK</text>
<text x="140.1" y="90.5">DQ18</text>
<text x="140.1" y="93.3">DQ19</text>
<text x="289.2" y="90.6">A7</text>
<text x="289.2" y="93.3">A8</text>
<text x="309.2" y="90.6">DQ7</text>
<text x="309.2" y="93.3">DQ8</text>
<text x="116" y="96.1">DQM0</text>
<text x="116" y="98.9">DQM1</text>
<text x="116" y="101.7">DQM2</text>
<text x="140.1" y="96.1">DQ20</text>
<text x="140.1" y="98.9">DQ21</text>
<text x="140.1" y="101.7">DQ22</text>
<text x="289.2" y="96.1">A9</text>
<text x="289.2" y="98.9">A10</text>
<text x="289.2" y="101.7">A11</text>
<text x="307.8" y="98.9">DQ10</text>
<text x="307.8" y="101.7">DQ11</text>
<text x="309.2" y="96.1">DQ9</text>
<text x="116" y="104.5">DQM3</text>
<text x="140.1" y="104.5">DQ23</text>
<text x="140.1" y="107.3">DQ24</text>
<text x="289.2" y="104.5">A12</text>
<text x="289.2" y="107.3">A13</text>
<text x="307.8" y="104.5">DQ12</text>
<text x="307.8" y="107.3">DQ13</text>
<text x="116" y="110.1">CAS#</text>
<text x="116" y="112.9">RAS#</text>
<text x="140.1" y="110.1">DQ25</text>
<text x="140.1" y="112.9">DQ26</text>
<text x="289.2" y="110.1">A14</text>
<text x="289.2" y="112.9">A15</text>
<text x="303.8" y="112.9">DQ15A-1</text>
<text x="307.8" y="110.1">DQ14</text>
<text x="116" y="118.5">WE#</text>
<text x="140.1" y="115.7">DQ27</text>
<text x="140.1" y="118.5">DQ28</text>
<text x="289.2" y="115.7">A16</text>
<text x="289.2" y="118.5">A17</text>
<text x="304.5" y="118.5">VPP/WP</text>
<text x="116" y="121.3">CS#</text>
<text x="140.1" y="121.3">DQ29</text>
<text x="140.1" y="124.1">DQ30</text>
<text x="289.2" y="121.3">A18</text>
<text x="289.2" y="124.1">A19</text>
<text x="310.7" y="124.1">NC</text>
<text x="116" y="126.9">NC</text>
<text x="116" y="129.7">NC</text>
<text x="140.1" y="126.9">DQ31</text>
<text x="289.2" y="126.9">A20</text>
<text x="289.2" y="129.7">A21</text>
<text x="310.7" y="126.9">NC</text>
<text x="310.7" y="129.7">NC</text>
<text x="116" y="132.5">NC</text>
<text x="289.2" y="132.5">A22</text>
<text x="310.7" y="132.5">NC</text>
<text x="310.7" y="135.3">NC</text>
<text x="116" y="138">NC</text>
<text x="116" y="140.8">NC</text>
<text x="289.2" y="143.6">E</text>
<text x="289.2" y="138">RP</text>
<text x="307.8" y="143.6">BYTE</text>
<text x="310.7" y="138">NC</text>
<text x="116" y="146.4">VDD</text>
<text x="116" y="149.2">VDD</text>
<text x="141.7" y="146.4">VSS</text>
<text x="141.7" y="149.2">VSS</text>
<text x="289.2" y="146.4">G</text>
<text x="289.2" y="149.2">W</text>
<text x="300.1" y="149.5" transform="rotate(-90 300.1 149.5)">VSS</text>
<text x="305.7" y="149.5" transform="rotate(-90 305.7 149.5)">VSS</text>
<text x="116" y="152">VDD</text>
<text x="116" y="154.8">VDD</text>
<text x="141.7" y="152">VSS</text>
<text x="141.7" y="154.8">VSS</text>
<text x="116" y="157.6">VDDQ</text>
<text x="116" y="160.4">VDDQ</text>
<text x="139.7" y="157.6">VSSQ</text>
<text x="139.7" y="160.4">VSSQ</text>
<text x="116" y="163.2">VDDQ</text>
<text x="116" y="166">VDDQ</text>
<text x="139.7" y="163.2">VSSQ</text>
<text x="139.7" y="166">VSSQ</text>
<text x="116" y="168.8">VDDQ</text>
<text x="116" y="171.6">VDDQ</text>
<text x="139.7" y="168.8">VSSQ</text>
<text x="139.7" y="171.6">VSSQ</text>
<text x="116" y="174.4">VDDQ</text>
<text x="116" y="177.2">VDDQ</text>
<text x="139.7" y="174.4">VSSQ</text>
<text x="139.7" y="177.2">VSSQ</text>
</g>
<g font-size="2.5" fill="#000080">
<text x="307.4" y="153.1">S29GL064</text>
<text x="109" y="183.9">MT48LC2M32B2P</text>
<text x="299" y="214.6">C25</text>
<text x="312.9" y="214.6">C26</text>
<text x="332.2" y="211.8">C24</text>
<text x="332.2" y="214.3">10UF,6.3V</text>
<text x="299" y="217.4">0.1UF</text>
<text x="312.9" y="217.4">0.1UF</text>
<text x="75.5" y="237">C27</text>
<text x="75.5" y="239.8">0.1UF</text>
<text x="89.4" y="237">C28</text>
<text x="89.4" y="239.8">0.1UF</text>
<text x="103.4" y="237">C29</text>
<text x="103.4" y="239.8">0.1UF</text>
<text x="117.4" y="237">C30</text>
<text x="117.4" y="239.8">0.1UF</text>
<text x="133.9" y="237">C31</text>
<text x="133.9" y="239.5">10UF,6.3V</text>
<text x="150.9" y="237">C32</text>
<text x="150.9" y="239.8">0.1UF</text>
<text x="164.9" y="237">C33</text>
<text x="164.9" y="239.8">0.1UF</text>
<text x="178.8" y="237">C34</text>
<text x="178.8" y="239.8">0.1UF</text>
<text x="192.8" y="237">C35</text>
<text x="192.8" y="239.8">0.1UF</text>
<text x="212.1" y="237">C36</text>
<text x="212.1" y="239.5">10UF,6.3V</text>
</g>
<g font-size="2.5" fill="#00f">
<text x="327.8" y="211.8">+</text>
<text x="129.4" y="237">+</text>
<text x="207.6" y="237">+</text>
</g>
<g font-size="2">
<text x="44.7" y="2.1">5</text>
<text x="128.5" y="2.1">4</text>
<text x="212.4" y="2.1">3</text>
<text x="296.2" y="2.1">2</text>
<text x="380" y="2.1">1</text>
<text x=".7" y="37.8">D</text>
<text x="422.6" y="37.8">D</text>
<text x=".7" y="104.1">C</text>
<text x="422.6" y="104.1">C</text>
<text x=".7" y="170.5">B</text>
<text x="422.6" y="170.5">B</text>
<text x=".7" y="236.9">A</text>
<text x="422.6" y="236.9">A</text>
<text x="44.7" y="270.3">5</text>
<text x="128.5" y="270.3">4</text>
<text x="212.4" y="270.3">3</text>
<text x="296.2" y="270.3">2</text>
<text x="380" y="270.3">1</text>
</g>
</svg>
